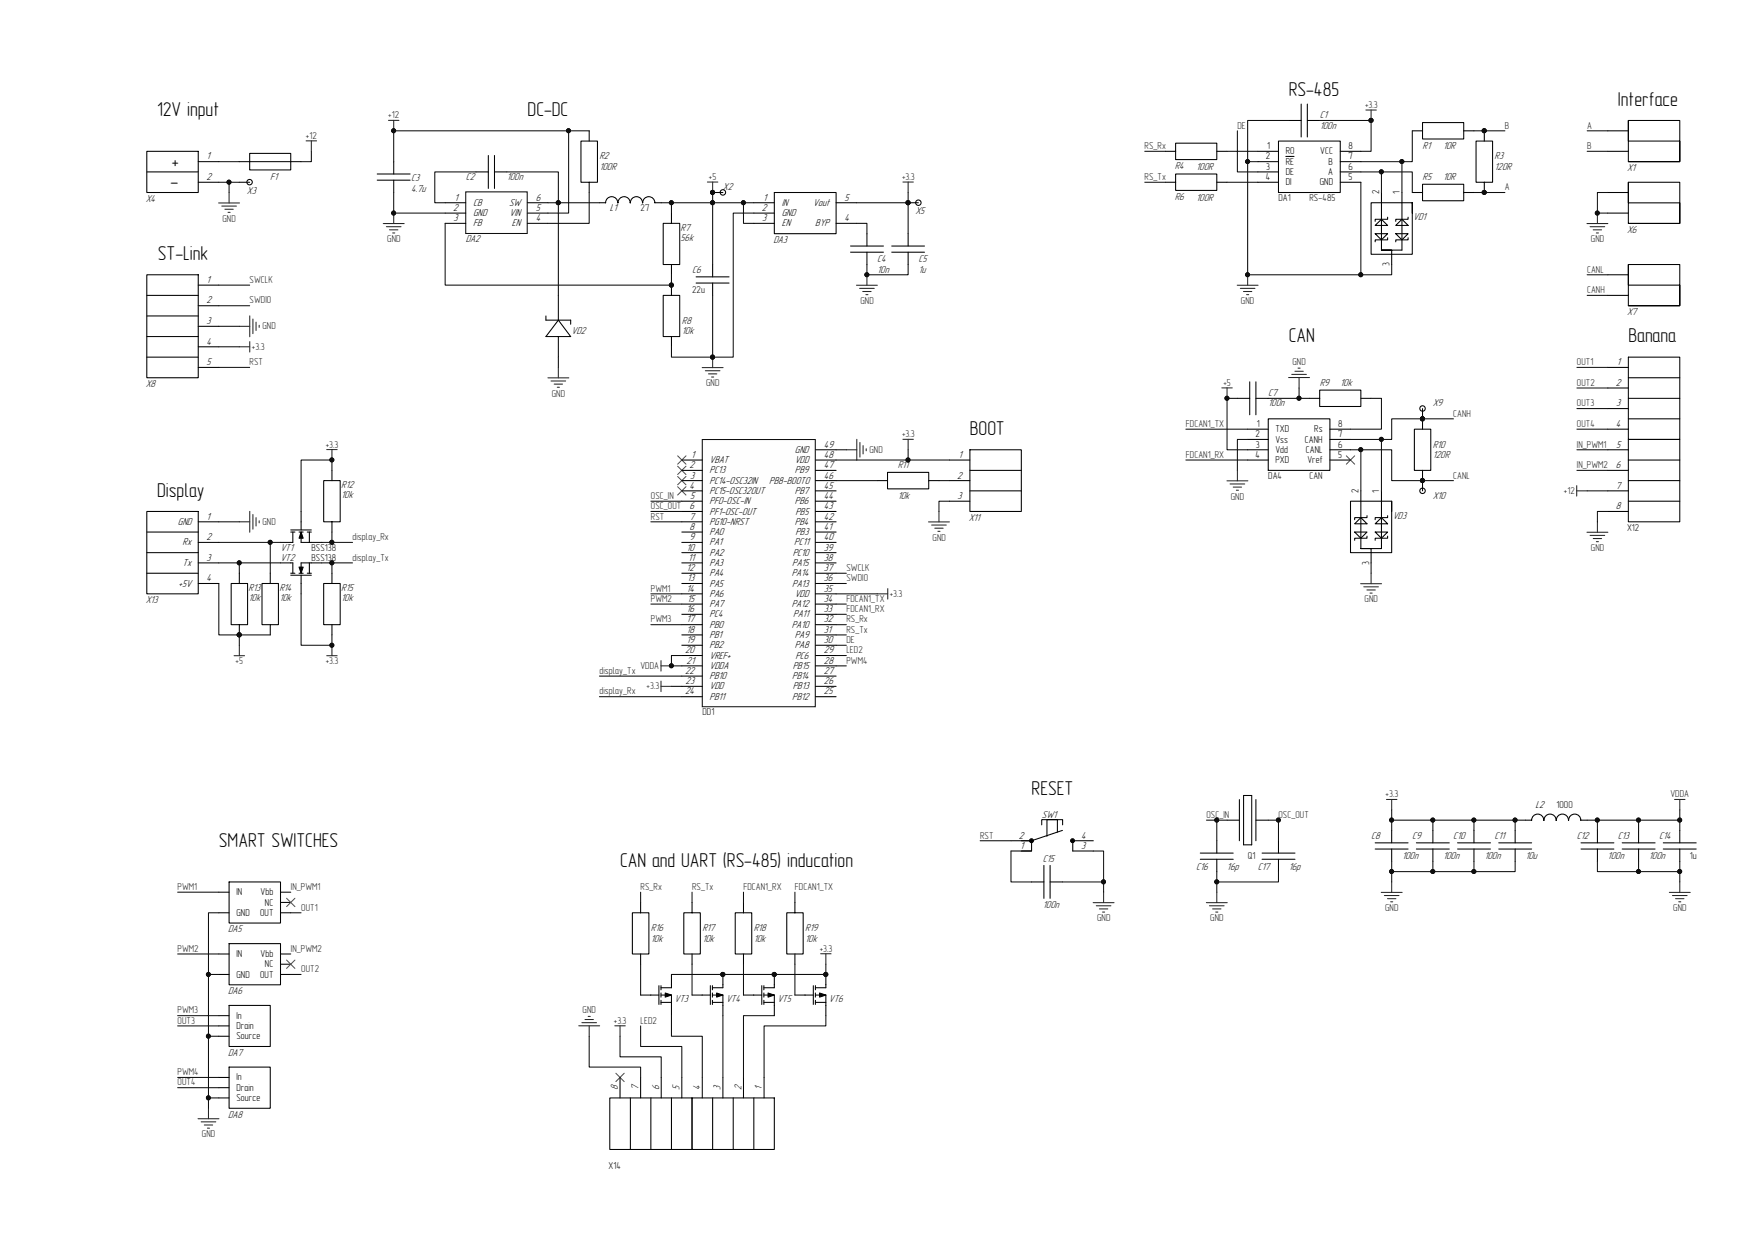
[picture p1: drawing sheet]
<svg xmlns="http://www.w3.org/2000/svg" width="297mm" height="210mm" viewBox="0 0 297 210" stroke-linecap="round" stroke-linejoin="round" font-family="sans-serif">
<g fill="none" stroke="#262626" stroke-width=".18">
<path d="M231.2 18.6h1.7M232 18.6v1.8M37 34.3h3.5M37.5 34.9h2.5M38.1 35.4h1.4M38.6 35.9h.3M38.8 32.6v1.7M51.8 23.8h1.8M52.7 23.8v1.8M64.9 37.8h3.5M65.4 38.4h2.5M65.7 20.4h1.8"/>
<path d="M65.9 38.9h1.4M66.5 39.4h.3M66.6 20.4v1.7M66.6 36.1v1.7M119.7 30.8h1.8M120.6 30.8v1.8M152.8 30.8h1.8M153.7 30.8v1.8M268.6 37.8h3.5M269.1 38.4h2.5M269.6 38.9h1.4M270.2 39.4h.3"/>
<path d="M270.3 36.1v1.7M144.9 48.3h3.6M145.5 48.8h2.5M146 49.3h1.4M146.5 49.9h.4M146.7 46.5v1.8M209.4 48.3h3.5M209.9 48.8h2.5M210.4 49.3h1.5M211 49.9h.3M211.1 46.5v1.8M55.3 76.1h1.8"/>
<path d="M56.2 76.1v1.8M92.7 63.9h3.6M93.3 64.5h2.4M93.8 65h1.4M94.3 65.5h.4M94.5 62.2v1.7M118.8 62.2h3.6M119.4 62.7h2.4M119.9 63.3h1.4M120.4 63.8h.4M120.6 60.4v1.8M143.2 76.1h1.8"/>
<path d="M145 74.3v3.6M145.5 74.9v2.5M146.1 75.4v1.4M146.6 75.9v.4M152.8 74.3h1.8M153.7 74.3v1.8M206.8 65.6h1.7M207.7 65.6v1.8M209.4 79.6v1.8M218.1 63.9h3.5M218.6 63.4h2.5M219.1 62.8h1.5"/>
<path d="M219.7 62.3h.3M219.9 63.9v1.8M40.5 88.3h1.8M42.3 86.5v3.6M42.8 87.1v2.4M43.3 87.6v1.4M43.9 88.1v.4M150.2 99.6v1.8M157.1 88.3h3.6M157.7 88.9h2.4M158.2 89.4h1.4M158.7 89.9h.4"/>
<path d="M158.9 86.6v1.7M207.6 81.4h3.6M208.2 81.9h2.5M208.7 82.4h1.4M209.2 83h.4M39.6 111h1.8M40.5 109.2v1.8M55.3 111h1.8M56.2 109.2v1.8M111.9 111.8v1.8M111.9 115.3v1.7M111.9 116.2h1.7"/>
<path d="M111.9 112.7h1.7M148.5 100.5h1.7M234.6 135.3h1.8M235.5 135.3v1.8M283.4 135.3h1.8M284.3 135.3v1.8M185 152.8h3.5M185.5 153.3h2.5M186.1 153.8h1.4M186.6 154.3h.3M186.8 151v1.8M204.2 152.8h3.5"/>
<path d="M204.7 153.3h2.5M205.2 153.8h1.4M205.8 154.3h.3M205.9 151v1.8M233.8 151h3.5M234.3 151.6h2.5M234.8 152.1h1.4M235.3 152.6h.4M235.5 149.3v1.7M282.5 151h3.5M283 151.6h2.5M283.6 152.1h1.4"/>
<path d="M284.1 152.6h.4M284.3 149.3v1.7M138.9 161.4h1.7M139.8 161.4v1.8M33.5 189.3h3.6M34 189.9h2.5M34.6 190.4h1.4M35.1 190.9h.4M35.3 187.6v1.7"/>
</g>
<g fill="none" stroke="#000" stroke-width=".18">
<path d="M220.2 17.6v5.6M221.2 17.6v5.6M24.8 25.6h8.7v7h-8.7zM24.8 29.1h8.7M33.5 27.4h3.5M33.5 30.8h3.5M40.5 27.4h10.5M40.5 30.8h1.8M42.3 26h6.9v2.8h-6.9zM63.8 30.5h5.6M63.8 29.4h5.6M66.6 27.4v2"/>
<path d="M66.6 30.5v2.1M75.3 34.3h3.5M75.3 36.1h3.5M75.3 37.8h3.5M80.6 29.1h2M82.6 26.3v5.6M83.7 29.1h2.1M83.7 26.3v5.6M89.3 34.3h3.4M89.3 36.1h3.4M89.3 37.8h3.4M98.3 23.9h2.8v6.9h-2.8z"/>
<path d="M99.7 22.1v1.8M99.7 30.8v1.8M101.4 34.3h1.1a1.03 1.03 0 0 1 1-1 1.03 1.03 0 0 1 1 1M104.6 34.3a1.03 1.03 0 0 1 1-1 1.03 1.03 0 0 1 1 1h.1a1.03 1.03 0 0 1 1-1 1.03 1.03 0 0 1 1 1M108.8 34.3a1.03 1.03 0 0 1 1-1 1.03 1.03 0 0 1 1 1M110.9 34.3h1M112.2 37.8h2.8v7h-2.8zM113.6 36.1v1.7M120.6 32.6h1.7M127.6 34.3h3.4M127.6 36.1h3.4M127.6 37.8h3.4"/>
<path d="M131 32.6h10.5v6.9h-10.5zM141.5 34.3h3.5M141.5 37.8h3.5M146.7 39.5v2.1M153.7 39.5v2.1M153.7 34.3h1.7M197.2 30.8h1.8M197.2 25.6h1.8M199 24.2h6.9v2.8h-6.9zM199 29.4h6.9v2.8h-6.9zM205.9 30.8h1.8M205.9 25.6h1.8"/>
<path d="M212.9 29.1h3.5M212.9 27.4h3.5M212.9 30.8h3.5M212.9 25.6h3.5M216.4 23.9h10.4v8.7h-10.4zM217.6 26.5h1.4M218.1 20.4h2.1M221.2 20.4h2.1M226.8 29.1h3.5M226.8 27.4h3.5M226.8 30.8h3.5M226.8 25.6h3.5"/>
<path d="M232.7 38.2l1.1-1.1 1 1.1zM232.7 39.5h2.1l-1 1.1zM233.8 32.6v9.7M234.8 36.8v.3h-2.1v.4M236.2 38.2l1.1-1.1 1 1.1zM236.2 39.5h2.1l-1 1.1zM237.3 32.6v9.7h-3.5h1.7v2.5M238.3 36.8v.3h-2.1v.4M239 34.3v8.7h-7v-8.7h7v1.8M239 22.1h1.7M239 32.6h1.7M240.7 20.7h7v2.8h-7z"/>
<path d="M240.7 31.2h7v2.8h-7zM247.7 22.1h1.7M247.7 32.6h1.7M249.8 23.9h2.8v6.9h-2.8zM251.2 22.1v1.8M251.2 30.8v1.8M272.1 36.1h3.5M272.1 25.6h3.5M272.1 22.1h3.5M272.1 32.6h3.5M275.6 20.4v7h8.7v-7h-8.7v3.5h8.7v3.5h-8.7M275.6 30.8v7h8.7v-7h-8.7v3.5h8.7v3.5h-8.7"/>
<path d="M24.8 57h8.7M24.8 46.5h8.7v17.4h-8.7zM24.8 50h8.7M24.8 53.5h8.7M33.5 48.3h3.5M33.5 51.7h3.5M33.5 55.2h3.5M33.5 58.7h3.5M92.4 53.5v.7h4.2v.7M94.5 54.2l2.1 2.8h-4.2zM94.5 50v4.2M94.5 57v3.4"/>
<path d="M112.2 50h2.8v7h-2.8zM113.6 44.8v1.7M113.6 48.3v1.7M113.6 57v1.7M117.8 47.9h5.6M117.8 46.9h5.6M120.6 44.8v2.1M120.6 47.9v2.1M143.9 42.7h5.6M143.9 41.6h5.6M146.7 42.7v2.1M150.9 42.7h5.6"/>
<path d="M150.9 41.6h5.6M153.7 42.7v2.1M234.8 40.2v.4h-2.1v.3M238.3 40.2v.4h-2.1v.3M272.1 50h3.5M272.1 46.5h3.5M275.6 44.8v6.9h8.7v-6.9h-8.7v3.5h8.7v3.4h-8.7M24.8 60.4h8.7M33.5 62.2h3.5M56.2 79.6v1.7M150.2 79.9h7v2.8h-7zM160.7 77.9h3.4"/>
<path d="M164.1 76.1h8.7v10.5h-8.7zM164.1 79.6h8.7M209.4 67.4h2.1M211.1 77.9h3.5M211.1 72.6h3.5M211.1 74.4h3.5M211.1 76.1h3.5M211.5 64.6v5.6M212.5 64.6v5.6M212.5 67.4h2.1M214.6 70.9h10.5v8.7h-10.5zM221.6 67.4h1.7"/>
<path d="M223.3 66h7v2.8h-7zM225.1 77.9h3.5M225.1 72.6h3.5M225.1 74.4h3.5M225.1 76.1h3.5M230.3 67.4h1.7M239.4 72.6h2.7v7h-2.7zM240.7 69.1v3.5M240.7 79.6v3.5M39.1 98.7h2.8v7h-2.8zM40.5 97v1.7M44.3 98.7h2.8v7h-2.8z"/>
<path d="M45.7 97v1.7M47.5 95.3h2.1v1.7M49.2 97.3h3.5M49.2 97h.7M49.2 89.7h3.5M49.2 90h.7M49.6 90v1.8h-2.1M50.6 97h.7M50.6 90h.7M51 86.6v3.1M51 90v1.8h3.4M51 97.3v3.2"/>
<path d="M52 97h.7M52 90h.7M52.4 90v1.8M52.4 95.3v1.7M54.4 95.3h-3.4v1.7M54.8 98.7h2.8v7h-2.8zM54.8 81.3h2.8v7h-2.8zM56.2 88.3v1.7M56.2 97v1.7M148.5 81.3h1.7M157.2 81.3h1.7M160.7 81.3h3.4"/>
<path d="M160.7 84.8h3.4M164.1 83.1h8.7M40.5 105.7v1.7M45.7 105.7v1.7M56.2 105.7v1.7M176.3 139.6v-.9h3.5v.9M207.7 138.8h2M209.7 135.3v7M210.5 134.6h1.3v8.4h-1.3zM212.5 138.8h2.1M212.5 135.3v7M258.2 138.8h1a1.03 1.03 0 0 1 1-1 1.03 1.03 0 0 1 1.1 1"/>
<path d="M261.3 138.8a1.03 1.03 0 0 1 1-1 1.03 1.03 0 0 1 1.1 1M263.4 138.8a1.03 1.03 0 0 1 1-1 1.03 1.03 0 0 1 1 1M265.5 138.8a1.03 1.03 0 0 1 1-1 1.03 1.03 0 0 1 1 1M267.6 138.8h1M37 154.5h1.8M37 151h1.8M38.8 159.7h8.7v7h-8.7zM38.8 149.3h8.7v6.9h-8.7zM47.5 154.5h1.7M47.5 151h1.7M47.5 152.7h1.7M107 154.5h2.8v6.9h-2.8z"/>
<path d="M108.4 152.7v1.8M115.7 154.5h2.8v6.9h-2.8zM117.1 152.7v1.8M124.4 154.5h2.8v6.9h-2.8zM125.8 152.7v1.8M133.1 154.5h2.8v6.9h-2.8zM134.5 152.7v1.8M171.1 142.3h3.5v1.7h-1.8M171.1 144h3.5M174.6 149.3h2.1M176.7 146.5v5.5M177.7 149.3h2.1"/>
<path d="M177.7 146.5v5.5M179 140.8v-2.1h-1.8v2.8M179.8 140.5l-5.2 1.8h-1.8M185 142.3h-3.4v1.7h3.4M203.1 145.4h5.6M203.1 144.4h5.6M205.9 142.3v2.1M205.9 145.4v2.1M213.6 145.4h5.6M213.6 144.4h5.6M216.4 142.3v2.1M216.4 145.4v2.1"/>
<path d="M232.7 143.7h5.6M232.7 142.6h5.6M235.5 140.5v2.1M235.5 143.7v2.1M239.7 143.7h5.6M239.7 142.6h5.6M242.5 140.5v2.1M242.5 143.7v2.1M246.7 143.7h5.5M246.7 142.6h5.5M249.4 140.5v2.1M249.4 143.7v2.1"/>
<path d="M253.6 143.7h5.6M253.6 142.6h5.6M256.4 140.5v2.1M256.4 143.7v2.1M267.6 143.7h5.5M267.6 142.6h5.5M270.3 140.5v2.1M270.3 143.7v2.1M274.5 143.7h5.6M274.5 142.6h5.6M277.3 140.5v2.1M277.3 143.7v2.1"/>
<path d="M281.5 143.7h5.6M281.5 142.6h5.6M284.3 140.5v2.1M284.3 143.7v2.1M37 164.9h1.8M37 161.4h1.8M37 175.4h1.8M37 171.9h1.8M37 173.6h1.8M38.8 170.1h6.9v7h-6.9zM47.5 164.9h1.7M47.5 161.4h1.7"/>
<path d="M47.5 163.2h1.7M108.4 168.4h3.1M108.4 161.4v1.8M111.5 166.8v3.2M111.9 166.8v.7M111.9 168v.7M111.9 169.3v.7M111.9 168.4h1.7v3.5M111.9 169.6h1.7M113.6 164.9v2.3h-1.7M117.1 161.4v1.8M117.1 168.4h3.1"/>
<path d="M120.2 166.8v3.2M120.6 168.4h1.7v3.5M120.6 169.6h1.7M120.6 166.8v.7M120.6 168v.7M120.6 169.3v.7M122.3 164.9v2.3h-1.7M125.8 161.4v1.8M125.8 168.4h3.1M128.9 166.8v3.2M129.3 168.4h1.7v3.5M129.3 169.6h1.7"/>
<path d="M129.3 166.8v.7M129.3 168v.7M129.3 169.3v.7M131 164.9v2.3h-1.7M134.5 168.4h3.1M134.5 161.4v1.8M137.6 166.8v3.2M138 166.8v.7M138 168v.7M138 169.3v.7M138 168.4h1.8v3.5M138 169.6h1.8"/>
<path d="M139.8 164.9v2.3h-1.8M37 185.8h1.8M37 182.3h1.8M37 184.1h1.8M38.8 180.6h6.9v7h-6.9z"/>
<circle cx="42.2" cy="30.8" r=".46"/>
<circle cx="122.3" cy="32.6" r=".46"/>
<circle cx="155.4" cy="34.3" r=".46"/>
<circle cx="240.7" cy="69.1" r=".46"/>
<circle cx="240.7" cy="83.1" r=".46"/>
</g>
<g fill="#0e0e0e" stroke="#0e0e0e" stroke-width=".17">
<circle cx="113.6" cy="112.7" r=".34"/>
<circle cx="113.6" cy="48.2" r=".34"/>
<circle cx="120.6" cy="60.4" r=".34"/>
<circle cx="66.6" cy="22.1" r=".34"/>
<circle cx="120.6" cy="32.6" r=".34"/>
<circle cx="146.7" cy="46.5" r=".34"/>
<circle cx="56.2" cy="109.2" r=".34"/>
<circle cx="56.2" cy="77.8" r=".34"/>
<circle cx="40.5" cy="107.4" r=".34"/>
<circle cx="211.1" cy="46.5" r=".34"/>
<circle cx="232" cy="20.4" r=".34"/>
<circle cx="251.2" cy="32.6" r=".34"/>
<circle cx="251.2" cy="22.1" r=".34"/>
<circle cx="131" cy="164.9" r=".34"/>
<circle cx="139.7" cy="164.9" r=".34"/>
<circle cx="207.6" cy="67.4" r=".34"/>
<circle cx="240.7" cy="81.3" r=".34"/>
<circle cx="240.7" cy="70.9" r=".34"/>
<circle cx="122.3" cy="164.9" r=".34"/>
<circle cx="153.7" cy="34.3" r=".34"/>
<circle cx="270.3" cy="36.1" r=".34"/>
<circle cx="66.6" cy="36.1" r=".34"/>
</g>
<g fill="#000" stroke="#000" stroke-width=".17">
<circle cx="174.6" cy="142.3" r=".34"/>
<circle cx="181.5" cy="142.3" r=".34"/>
</g>
<path d="M78.8 32.5h10.4v7h-10.4z" fill="none" stroke="#0f0f0f" stroke-width=".18"/>
<path d="M50.6 96h.7l-.3 1zM51 90l.3 1.1h-.7zM112.6 168l1 .4-1 .3zM121.3 168l1 .4-1 .3zM130 168l1 .4-1 .3zM138.7 168l1.1 .4-1.1 .3z" fill="#000"/>
<path d="M50.6 96h.7l-.3 1zM51 90l.3 1.1h-.7zM112.6 168l1 .4-1 .3zM121.3 168l1 .4-1 .3zM130 168l1 .4-1 .3zM138.7 168l1.1 .4-1.1 .3z" fill="none" stroke="#000" stroke-width=".17"/>
<g fill="none" stroke="#4c4c4c" stroke-width=".17">
<path d="M114.7 77.1l1.4 1.5M114.7 78.9l1.4 1.4M116.1 77.1l-1.4 1.5M116.1 78.9l-1.4 1.4M227.8 77.1l1.5 1.5M229.3 77.1l-1.5 1.5M114.7 80.6l1.4 1.4M114.7 82.4l1.4 1.4M116.1 80.6l-1.4 1.4M116.1 82.4l-1.4 1.4M48.5 152l1.4 1.4M49.9 152l-1.4 1.4"/>
<path d="M48.5 162.5l1.4 1.4M49.9 162.5l-1.4 1.4"/>
</g>
<path d="M118.9 74.4h19.1v45.2h-19.1z" fill-rule="evenodd" fill="#fefefe" stroke="#0f0f0f" stroke-width=".18"/>
<g fill="none" stroke="#000" stroke-width=".18">
<path d="M115.4 77.9h3.5M115.4 79.6h3.5M138 77.9h3.5M138 79.6h3.5M138 76.1h3.5M272.1 79.6h3.5M272.1 76.1h3.5M272.1 62.2h3.5M272.1 65.7h3.5M272.1 69.1h3.5M272.1 72.6h3.5M275.6 70.9h8.7"/>
<path d="M275.6 60.4h8.7v14h-8.7zM275.6 74.4h8.7v13.9h-8.7zM275.6 77.9h8.7M275.6 63.9h8.7M275.6 67.4h8.7M24.8 97h8.7M24.8 86.6h8.7v13.9h-8.7zM24.8 90h8.7M24.8 93.5h8.7M33.5 88.3h3.5M33.5 91.8h3.5M33.5 95.3h3.5"/>
<path d="M33.5 98.7h3.5M115.4 81.3h3.5M115.4 83.1h3.5M115.4 84.8h3.5M115.4 86.6h3.5M115.4 88.3h3.5M115.4 90h3.5M115.4 91.8h3.5M115.4 93.5h3.5M115.4 95.3h3.5M115.4 97h3.5M115.4 98.7h3.5"/>
<path d="M138 81.3h3.5M138 83.1h3.5M138 84.8h3.5M138 86.6h3.5M138 88.3h3.5M138 90h3.5M138 91.8h3.5M138 93.5h3.5M138 95.3h3.5M138 97h3.5M138 98.7h3.5M229.3 90h2l-1 1.1z"/>
<path d="M230.3 87.6l1 1h-2zM230.3 83.1v9.7M231.3 87.3v.3h-2v.4M231.3 90.7v.4h-2v.3M232.7 88.6l1.1-1 1 1zM232.7 90h2.1l-1 1.1zM233.8 83.1v9.7h-3.5h1.7v2.5M234.8 87.3v.3h-2.1v.4M234.8 90.7v.4h-2.1v.3M235.5 84.8v8.7h-6.9v-8.7h6.9v1.8M272.1 83.1h3.5M272.1 86.6h3.5"/>
<path d="M275.6 84.8h8.7M275.6 81.3h8.7M115.4 100.5h3.5M115.4 102.2h3.5M115.4 109.2h3.5M115.4 110.9h3.5M115.4 112.7h3.5M115.4 114.4h3.5M115.4 116.2h3.5M115.4 117.9h3.5M115.4 104h3.5M115.4 105.7h3.5"/>
<path d="M115.4 107.4h3.5M138 100.5h3.5M138 102.2h3.5M138 109.2h3.5M138 110.9h3.5M138 112.7h3.5M138 114.4h3.5M138 116.2h3.5M138 117.9h3.5M138 104h3.5M138 105.7h3.5M138 107.4h3.5"/>
<path d="M103.2 185.8h13.9v8.7h-13.9zM104.9 182.3v3.5M106.7 185.8v8.7M108.4 182.3v3.5M110.2 185.8v8.7M111.9 182.3v3.5M113.6 185.8v8.7M115.4 182.3v3.5M117.1 185.8h13.9v8.7h-13.9zM118.9 182.3v3.5M120.6 185.8v8.7M122.3 182.3v3.5"/>
<path d="M124.1 185.8v8.7M125.8 182.3v3.5M127.6 185.8v8.7M129.3 182.3v3.5"/>
</g>
<path d="M104.2 181.6l1.4 1.4M105.6 181.6l-1.4 1.4" fill="none" stroke="#4c4c4c" stroke-width=".17"/>
<g fill="none" stroke="#262626" stroke-width=".18">
<path d="M40.5 58.7h1.8M40.5 55.2h1.8M42.3 53.5v3.5M42.3 57.8v1.8M42.8 54v2.5M43.3 54.5v1.4M43.9 55v.4M230.3 98.8h3.5M230.8 99.3h2.5M231.3 99.8h1.4M232 97v1.8M266.8 82.2v1.8"/>
<path d="M266.8 83.1h1.8M268.6 90.1h3.5M269.1 90.6h2.5M269.6 91.1h1.4M270.2 91.7h.3M270.3 88.3v1.8M231.9 100.4h.3M97.9 173.6h3.6M98.5 173.1h2.5M99 172.5h1.4M99.5 172h.4M99.7 173.6v1.8"/>
<path d="M104 173.6h1.8M104.9 173.6v1.8"/>
</g>
<g fill="none" stroke="#0e0e0e" stroke-width=".18">
<path d="M37 30.8h1.8v1.8M37 27.4h3.5M38.8 30.8h1.7M52.7 25.6v1.8h-1.7M66.6 32.6v3.5h8.7M75.3 37.8v10.5h38.3v-1.8M80.6 29.1h-7v5.2h1.7M85.8 29.1h8.7v5.2h-1.8M96.2 22.1v14h-3.5M99.7 32.6v5.2h-7M99.7 22.1h-33.1v5.3M101.4 34.3h-6.9v15.7"/>
<path d="M111.9 34.3h8.7v10.5M113.6 34.3v1.8M120.6 32.6v1.7h7M125.8 34.3v3.5h1.8M127.6 36.1h-3.5v24.3h-3.5M145 37.8h1.7v1.7M145 34.3h8.7v5.2M153.7 32.6v1.7M193.7 30.8h3.5M193.7 25.6h3.5M207.7 30.8h5.2M207.7 25.6h5.2"/>
<path d="M209.4 22.1v7h3.5M212.9 27.4h-1.8v19.1h19.2v-15.7M218.1 20.4h-7v7M223.3 20.4h8.7v5.2h-1.7M230.3 29.1h8.7v3.5M230.3 27.4h7M233.8 29.1v3.5M239 22.1v5.3h-1.7v5.2M249.4 22.1h5.3M249.4 32.6h5.3M268.6 25.6h3.5M268.6 22.1h3.5"/>
<path d="M272.1 32.6h-1.8v3.5h1.8M37 48.3h5.3M37 51.7h5.3M37 58.7h3.5M37 55.2h3.5M120.6 50v10.4h-7v-1.7M146.7 44.8v1.7h7v-1.7M235.5 44.8v1.7h-5.2M268.6 46.5h3.5M268.6 50h3.5M37 62.2h5.3M56.2 79.6v-1.7h-5.2v8.7"/>
<path d="M94.5 60.4v1.8M141.5 77.9h12.2M141.5 76.1h1.7M153.7 76.1v1.8h7M200.7 77.9h10.4M200.7 72.6h10.4M209.4 67.4h-1.7v8.7h3.4M211.1 74.4h-1.7v5.2M219.9 65.7v1.7h-5.3M219.9 67.4h1.7M228.6 76.1h1.7v7M230.3 76.1h5.2v5.2h10.5"/>
<path d="M232 67.4h1.8v5.2h-5.2M233.8 74.4v8.7M246 70.9h-10.5v3.5h-6.9M266.9 62.2h5.2M266.9 76.1h5.2M266.9 72.6h5.2M266.9 65.7h5.2M266.9 69.1h5.2M266.9 79.6h5.2M37 88.3h3.5M37 98.7v8.7h8.7M37 95.3h10.5"/>
<path d="M37 91.8h10.5M40.5 95.3v1.7M45.7 91.8v5.2M54.4 95.3h1.8v1.7M56.2 90v1.8h-1.8M56.2 91.8h3.5M56.2 95.3h3.5M110.2 88.3h5.2M110.2 84.8h5.2M110.2 86.6h5.2M141.5 97h1.7M141.5 98.7h1.7"/>
<path d="M141.5 81.3h7M158.9 81.3h1.8M160.7 84.8h-1.8v1.8M232 95.3v1.7M268.6 83.1h3.5M272.1 86.6h-1.8v1.7M40.5 107.4v1.8M51 100.5v8.7h5.2v-1.8M101.4 114.4h14M101.4 117.9h14M110.2 100.5h5.2M110.2 102.2h5.2"/>
<path d="M110.2 105.7h5.2M113.6 116.2h1.8M115.4 110.9h-1.8v1.8h1.8M141.5 112.7h1.7M141.5 109.2h1.7M141.5 102.2h1.7M141.5 104h1.7M141.5 105.7h1.7M141.5 107.4h1.7M141.5 110.9h1.7M141.5 100.5h7M204.2 138.8h1.7"/>
<path d="M207.7 138.8h-1.8v3.5M214.6 138.8h1.8v3.5M216.4 138.8h.1M235.5 137.1v1.7M242.5 138.8h6.9v1.7M249.4 138.8h7v1.7M256.4 138.8h1.8M270.3 138.8v1.7M277.3 138.8v1.7M284.3 138.8v1.7M284.3 137.1v1.7h-15.7M30.1 151h6.9"/>
<path d="M37 154.5h-1.7v10.4M49.2 154.5h1.8M108.4 151v1.7M117.1 151v1.7M125.8 151v1.7M134.5 151v1.7M165.9 142.3h5.2M171.1 144v5.3h3.5M179.8 149.3h7v1.7M185 144h1.8v5.3M205.9 149.3v1.7M205.9 147.5v1.8h10.5v-1.8"/>
<path d="M235.5 140.5v-1.7h7v1.7M235.5 145.8v3.5M242.5 145.8v1.7h-7M249.4 145.8v1.7h-6.9M256.4 145.8v1.7h-7M270.3 145.8v1.7h7v-1.7M284.3 145.8v1.7h-7M284.3 147.5v1.8M30.1 171.9h6.9M30.1 161.4h6.9M30.1 173.6h6.9M37 175.4h-1.7v10.4"/>
<path d="M37 164.9h-1.7v10.5M49.2 164.9h1.8M99.7 175.4v5.2h8.7v1.7M104.9 175.4v3.5h7v3.4M108.4 173.6v3.5h7v5.2M108.4 163.2v5.2M113.6 171.9v3.5h5.3v6.9M117.1 163.2v5.2M122.3 171.9v10.4M125.8 163.2v5.2M131 171.9h-5.2v10.4M134.5 163.2v5.2"/>
<path d="M139.8 163.2v1.7h-26.2M139.8 171.9v1.7h-10.5v8.7M30.1 182.3h6.9M30.1 184.1h6.9M37 185.8h-1.7v1.8"/>
</g>
<g fill="#0e0e0e" stroke="#0e0e0e" stroke-width=".17">
<circle cx="153.7" cy="77.8" r=".34"/>
<circle cx="242.5" cy="147.5" r=".34"/>
<circle cx="235.5" cy="147.5" r=".34"/>
<circle cx="249.4" cy="147.5" r=".34"/>
<circle cx="235.5" cy="138.8" r=".34"/>
<circle cx="242.5" cy="138.8" r=".34"/>
<circle cx="249.4" cy="138.8" r=".34"/>
<circle cx="256.4" cy="138.8" r=".34"/>
<circle cx="284.3" cy="138.8" r=".34"/>
<circle cx="277.3" cy="138.8" r=".34"/>
<circle cx="270.3" cy="138.8" r=".34"/>
<circle cx="277.3" cy="147.5" r=".34"/>
<circle cx="284.3" cy="147.5" r=".34"/>
<circle cx="113.6" cy="112.7" r=".34"/>
<circle cx="205.9" cy="149.2" r=".34"/>
<circle cx="205.9" cy="138.8" r=".34"/>
<circle cx="216.3" cy="138.8" r=".34"/>
<circle cx="186.8" cy="149.2" r=".34"/>
<circle cx="94.5" cy="34.3" r=".34"/>
<circle cx="66.6" cy="36.1" r=".34"/>
<circle cx="96.2" cy="22.1" r=".34"/>
<circle cx="120.6" cy="60.4" r=".34"/>
<circle cx="113.6" cy="34.3" r=".34"/>
<circle cx="113.6" cy="48.2" r=".34"/>
<circle cx="120.6" cy="32.6" r=".34"/>
<circle cx="120.6" cy="34.3" r=".34"/>
<circle cx="125.8" cy="34.3" r=".34"/>
<circle cx="153.7" cy="34.3" r=".34"/>
<circle cx="146.7" cy="46.5" r=".34"/>
<circle cx="38.8" cy="30.8" r=".34"/>
<circle cx="56.2" cy="109.2" r=".34"/>
<circle cx="56.2" cy="95.3" r=".34"/>
<circle cx="56.2" cy="77.8" r=".34"/>
<circle cx="56.2" cy="91.8" r=".34"/>
<circle cx="40.5" cy="107.4" r=".34"/>
<circle cx="40.5" cy="95.3" r=".34"/>
<circle cx="45.7" cy="91.8" r=".34"/>
<circle cx="232" cy="20.4" r=".34"/>
<circle cx="237.2" cy="27.3" r=".34"/>
<circle cx="233.8" cy="29.1" r=".34"/>
<circle cx="230.3" cy="46.5" r=".34"/>
<circle cx="251.2" cy="22.1" r=".34"/>
<circle cx="251.2" cy="32.6" r=".34"/>
<circle cx="211.1" cy="27.3" r=".34"/>
<circle cx="211.1" cy="46.5" r=".34"/>
<circle cx="207.6" cy="67.4" r=".34"/>
<circle cx="219.8" cy="67.4" r=".34"/>
<circle cx="233.8" cy="74.3" r=".34"/>
<circle cx="240.7" cy="70.9" r=".34"/>
<circle cx="35.3" cy="185.8" r=".34"/>
<circle cx="35.3" cy="175.3" r=".34"/>
<circle cx="35.3" cy="164.9" r=".34"/>
<circle cx="122.3" cy="164.9" r=".34"/>
<circle cx="131" cy="164.9" r=".34"/>
<circle cx="139.7" cy="164.9" r=".34"/>
<circle cx="66.6" cy="22.1" r=".34"/>
<circle cx="270.3" cy="36.1" r=".34"/>
<circle cx="230.3" cy="76.1" r=".34"/>
<circle cx="240.7" cy="81.3" r=".34"/>
</g>
<g font-size="3.4">
<text x="218.1" y="16.2">RS-485</text>
<text x="273.8" y="17.9">Interface</text>
<text x="26.6" y="19.6">12V input</text>
<text x="89.3" y="19.6">DC-DC</text>
<text x="29.1" y="28.4">+</text>
<text x="28.8" y="31.8">-</text>
<text x="26.7" y="44">ST-Link</text>
<text x="218.1" y="58">CAN</text>
<text x="275.6" y="58">Banana</text>
<text x="164.1" y="73.6">BOOT</text>
<text x="26.6" y="84.1">Display</text>
<text x="174.6" y="134.6">RESET</text>
<text x="37" y="143.3">SMART SWITCHES</text>
<text x="104.9" y="146.8">CAN and UART (RS-485) inducation</text>
</g>
<g font-size="1.8" fill="#0e0e0e">
<text x="223.4" y="20">C1</text>
<text x="223.4" y="21.8">100n</text>
<text x="101.4" y="28.7">100R</text>
<text x="101.4" y="27">R2</text>
<text x="198.8" y="28.6">R4</text>
<text x="202.4" y="28.7">100R</text>
<text x="240.7" y="25.2">R1</text>
<text x="244.2" y="25.2">10R</text>
<text x="252.9" y="28.7">120R</text>
<text x="252.9" y="27">R3</text>
<text x="275.4" y="28.9">X1</text>
<text x="24.7" y="34.2">X4</text>
<text x="41.8" y="32.8">X3</text>
<text x="45.7" y="30.5">F1</text>
<text x="69.6" y="32.4">4.7u</text>
<text x="69.6" y="30.6">C3</text>
<text x="78.8" y="30.5">C2</text>
<text x="85.8" y="30.5">100n</text>
<text x="122.3" y="32.2">X2</text>
<text x="198.8" y="33.8">R6</text>
<text x="202.4" y="34">100R</text>
<text x="240.7" y="30.5">R5</text>
<text x="244.2" y="30.5">10R</text>
<text x="78.8" y="40.9">DA2</text>
<text x="115.2" y="40.8">56k</text>
<text x="115.2" y="39">R7</text>
<text x="130.9" y="41.1">DA3</text>
<text x="154.9" y="36.2">X5</text>
<text x="239.2" y="37.3">VD1</text>
<text x="275.4" y="39.4">X6</text>
<text x="117.1" y="46.1">C6</text>
<text x="148.5" y="44.4">C4</text>
<text x="148.5" y="46.1">10n</text>
<text x="155.4" y="44.4">C5</text>
<text x="155.4" y="46.1">1u</text>
<text x="275.4" y="53.3">X7</text>
<text x="96.7" y="56.5">VD2</text>
<text x="115.4" y="54.9">R8</text>
<text x="115.4" y="56.6">10k</text>
<text x="24.7" y="65.5">X8</text>
<text x="223.4" y="65.3">R9</text>
<text x="226.8" y="65.3">10k</text>
<text x="214.6" y="67.1">C7</text>
<text x="214.6" y="68.8">100n</text>
<text x="242.5" y="68.8">X9</text>
<text x="242.5" y="75.7">R10</text>
<text x="242.5" y="77.5">120R</text>
<text x="57.7" y="82.5">R12</text>
<text x="151.9" y="79.2">R11</text>
<text x="57.7" y="84.3">10k</text>
<text x="151.9" y="84.5">10k</text>
<text x="164" y="88.1">X11</text>
<text x="235.7" y="87.8">VD3</text>
<text x="242.5" y="84.5">X10</text>
<text x="47.5" y="94.9">VT2</text>
<text x="47.5" y="93.2">VT1</text>
<text x="42.1" y="100">R13</text>
<text x="42.1" y="101.7">10k</text>
<text x="47.3" y="100">R14</text>
<text x="47.3" y="101.7">10k</text>
<text x="57.7" y="100">R15</text>
<text x="57.7" y="101.7">10k</text>
<text x="24.7" y="102.1">X13</text>
<text x="176.3" y="138.4">SW1</text>
<text x="232" y="141.9">C8</text>
<text x="239" y="141.9">C9</text>
<text x="246" y="141.9">C10</text>
<text x="252.9" y="141.9">C11</text>
<text x="266.9" y="141.9">C12</text>
<text x="273.8" y="141.9">C13</text>
<text x="280.8" y="141.9">C14</text>
<text x="176.5" y="145.9">C15</text>
<text x="202.4" y="147.2">C16</text>
<text x="207.7" y="147.2">16p</text>
<text x="212.9" y="147.2">C17</text>
<text x="218.1" y="147.2">16p</text>
<text x="237.3" y="145.4">100n</text>
<text x="244.2" y="145.4">100n</text>
<text x="251.2" y="145.4">100n</text>
<text x="258.1" y="145.4">10u</text>
<text x="272.1" y="145.4">100n</text>
<text x="279.1" y="145.4">100n</text>
<text x="176.5" y="153.6">100n</text>
<text x="38.6" y="157.8">DA5</text>
<text x="110.2" y="159.3">10k</text>
<text x="110.2" y="157.6">R16</text>
<text x="118.9" y="159.3">10k</text>
<text x="118.9" y="157.6">R17</text>
<text x="127.6" y="159.3">10k</text>
<text x="127.6" y="157.6">R18</text>
<text x="136.3" y="159.3">10k</text>
<text x="136.3" y="157.6">R19</text>
<text x="38.6" y="168.2">DA6</text>
<text x="114.2" y="169.6">VT3</text>
<text x="122.9" y="169.6">VT4</text>
<text x="131.6" y="169.6">VT5</text>
<text x="140.3" y="169.6">VT6</text>
<text x="38.6" y="178.7">DA7</text>
<text x="38.6" y="189.1">DA8</text>
</g>
<g font-size="1.8">
<text x="35" y="27">1</text>
<text x="35" y="30.5">2</text>
<text x="76.7" y="35.7">2</text>
<text x="76.9" y="34">1</text>
<text x="80.1" y="34.8">CB</text>
<text x="86.1" y="34.8">SW</text>
<text x="90.7" y="35.7">5</text>
<text x="90.7" y="34">6</text>
<text x="103.2" y="35.7">L1</text>
<text x="128.9" y="35.7">2</text>
<text x="129.2" y="34">1</text>
<text x="132.3" y="34.8">IN</text>
<text x="137.6" y="34.8">Vout</text>
<text x="142.9" y="34">5</text>
<text x="76.8" y="37.4">3</text>
<text x="80.1" y="36.6">GND</text>
<text x="80.1" y="38.3">FB</text>
<text x="86.2" y="36.6">VIN</text>
<text x="86.6" y="38.3">EN</text>
<text x="90.7" y="37.4">4</text>
<text x="129" y="37.4">3</text>
<text x="132.3" y="36.6">GND</text>
<text x="132.3" y="38.3">EN</text>
<text x="138" y="38.3">BYP</text>
<text x="142.9" y="37.4">4</text>
<text x="35" y="47.9">1</text>
<text x="35" y="51.4">2</text>
<text x="35" y="54.9">3</text>
<text x="35" y="58.3">4</text>
<text x="35" y="61.8">5</text>
<text x="273.4" y="65.3">2</text>
<text x="273.6" y="61.8">1</text>
<text x="273.5" y="68.8">3</text>
<text x="117" y="77.5">1</text>
<text x="134.5" y="76.6">GND</text>
<text x="139.4" y="77.5">48</text>
<text x="139.4" y="75.7">49</text>
<text x="162.2" y="77.5">1</text>
<text x="273.4" y="72.3">4</text>
<text x="273.5" y="75.7">5</text>
<text x="116.7" y="79.2">2</text>
<text x="116.7" y="82.7">4</text>
<text x="116.8" y="81">3</text>
<text x="120.1" y="78.4">VBAT</text>
<text x="120.1" y="80.1">PC13</text>
<text x="120.1" y="81.8">PC14-OSC32IN</text>
<text x="120.1" y="83.6">PC15-OSC32OUT</text>
<text x="130.2" y="81.8">PB8-BOOT0</text>
<text x="134.5" y="78.4">VDD</text>
<text x="134.5" y="83.6">PB7</text>
<text x="134.5" y="80.1">PB9</text>
<text x="139.4" y="82.7">45</text>
<text x="139.4" y="79.2">47</text>
<text x="139.4" y="81">46</text>
<text x="162" y="81">2</text>
<text x="273.4" y="79.2">6</text>
<text x="273.4" y="82.7">7</text>
<text x="30.1" y="88.8">GND</text>
<text x="35" y="87.9">1</text>
<text x="116.7" y="86.2">6</text>
<text x="116.7" y="87.9">7</text>
<text x="116.7" y="89.7">8</text>
<text x="116.8" y="84.5">5</text>
<text x="120.1" y="85.3">PF0-OSC-IN</text>
<text x="120.1" y="87.1">PF1-OSC-OUT</text>
<text x="120.1" y="88.8">PG10-NRST</text>
<text x="134.5" y="88.8">PB4</text>
<text x="134.5" y="85.3">PB6</text>
<text x="134.6" y="87.1">PB5</text>
<text x="139.4" y="89.7">41</text>
<text x="139.4" y="87.9">42</text>
<text x="139.4" y="86.2">43</text>
<text x="139.4" y="84.5">44</text>
<text x="162.1" y="84.5">3</text>
<text x="273.4" y="86.2">8</text>
<text x="30.9" y="92.3">Rx</text>
<text x="30.9" y="95.8">Tx</text>
<text x="35" y="91.4">2</text>
<text x="35" y="94.9">3</text>
<text x="116.2" y="93.2">10</text>
<text x="116.5" y="94.9">11</text>
<text x="116.7" y="91.4">9</text>
<text x="120.1" y="90.6">PA0</text>
<text x="120.1" y="92.3">PA1</text>
<text x="120.1" y="94">PA2</text>
<text x="120.1" y="95.8">PA3</text>
<text x="134.1" y="95.8">PA15</text>
<text x="134.2" y="94">PC10</text>
<text x="134.4" y="92.3">PC11</text>
<text x="134.6" y="90.6">PB3</text>
<text x="139.4" y="94.9">38</text>
<text x="139.4" y="91.4">40</text>
<text x="139.4" y="93.2">39</text>
<text x="30.2" y="99.3">+5V</text>
<text x="35" y="98.4">4</text>
<text x="116.2" y="96.6">12</text>
<text x="116.2" y="100.1">14</text>
<text x="116.3" y="98.4">13</text>
<text x="116.3" y="101.9">15</text>
<text x="120.1" y="97.5">PA4</text>
<text x="120.1" y="99.3">PA5</text>
<text x="120.1" y="101">PA6</text>
<text x="134" y="97.5">PA14</text>
<text x="134.1" y="99.3">PA13</text>
<text x="134.5" y="101">VDD</text>
<text x="139.4" y="101.9">34</text>
<text x="139.4" y="96.6">37</text>
<text x="139.4" y="100.1">35</text>
<text x="139.4" y="98.4">36</text>
<text x="116.2" y="103.6">16</text>
<text x="116.2" y="105.3">17</text>
<text x="116.2" y="107.1">18</text>
<text x="120.1" y="102.7">PA7</text>
<text x="120.1" y="104.5">PC4</text>
<text x="120.1" y="106.2">PB0</text>
<text x="120.1" y="107.9">PB1</text>
<text x="134" y="106.2">PA10</text>
<text x="134" y="102.7">PA12</text>
<text x="134.2" y="104.5">PA11</text>
<text x="134.5" y="107.9">PA9</text>
<text x="139.4" y="107.1">31</text>
<text x="139.4" y="105.3">32</text>
<text x="139.4" y="103.6">33</text>
<text x="116" y="110.6">20</text>
<text x="116.2" y="108.8">19</text>
<text x="116.2" y="112.3">21</text>
<text x="120.1" y="109.7">PB2</text>
<text x="120.1" y="111.5">VREF+</text>
<text x="120.1" y="113.2">VDDA</text>
<text x="134.2" y="113.2">PB15</text>
<text x="134.5" y="109.7">PA8</text>
<text x="134.6" y="111.5">PC6</text>
<text x="139.4" y="110.6">29</text>
<text x="139.4" y="112.3">28</text>
<text x="139.4" y="108.8">30</text>
<text x="116" y="114">22</text>
<text x="116" y="117.5">24</text>
<text x="116" y="115.8">23</text>
<text x="120.1" y="114.9">PB10</text>
<text x="120.1" y="116.7">VDD</text>
<text x="120.1" y="118.4">PB11</text>
<text x="134.1" y="118.4">PB12</text>
<text x="134.1" y="114.9">PB14</text>
<text x="134.2" y="116.7">PB13</text>
<text x="139.4" y="117.5">25</text>
<text x="139.4" y="115.8">26</text>
<text x="139.4" y="114">27</text>
<text x="259.9" y="136.7">L2</text>
<text x="172.4" y="141.9">2</text>
<text x="172.7" y="143.6">1</text>
<text x="183" y="141.9">4</text>
<text x="183" y="143.6">3</text>
<text x="104.6" y="184.4" transform="rotate(-90 104.6 184.4)">8</text>
<text x="108" y="184.4" transform="rotate(-90 108 184.4)">7</text>
<text x="111.5" y="184.4" transform="rotate(-90 111.5 184.4)">6</text>
<text x="115" y="184.4" transform="rotate(-90 115 184.4)">5</text>
<text x="118.5" y="184.4" transform="rotate(-90 118.5 184.4)">4</text>
<text x="122" y="184.4" transform="rotate(-90 122 184.4)">3</text>
<text x="125.5" y="184.4" transform="rotate(-90 125.5 184.4)">2</text>
<text x="128.9" y="184.4" transform="rotate(-90 128.9 184.4)">1</text>
</g>
<g font-size="1.7" fill="#262626">
<text x="51.8" y="23.5">+12</text>
<text x="65.7" y="20">+12</text>
<text x="209.4" y="21.8">DE</text>
<text x="231" y="18.2">+3.3</text>
<text x="254.7" y="21.8">B</text>
<text x="268.6" y="21.8">A</text>
<text x="193.7" y="25.2">RS_Rx</text>
<text x="268.6" y="25.2">B</text>
<text x="120" y="30.4">+5</text>
<text x="152.7" y="30.4">+3.3</text>
<text x="193.7" y="30.5">RS_Tx</text>
<text x="254.7" y="32.2">A</text>
<text x="37.6" y="37.5">GND</text>
<text x="65.5" y="41">GND</text>
<text x="269.2" y="41">GND</text>
<text x="42.2" y="47.9">SWCLK</text>
<text x="268.6" y="46.1">CANL</text>
<text x="42.2" y="51.4">SWDIO</text>
<text x="145.6" y="51.4">GND</text>
<text x="210" y="51.4">GND</text>
<text x="268.6" y="49.6">CANH</text>
<text x="42.6" y="59.2">+3.3</text>
<text x="44.4" y="55.7">GND</text>
<text x="42.2" y="61.8">RST</text>
<text x="119.5" y="65.4">GND</text>
<text x="207.1" y="65.3">+5</text>
<text x="218.7" y="61.8">GND</text>
<text x="266.9" y="61.8">OUT1</text>
<text x="266.9" y="65.3">OUT2</text>
<text x="93.4" y="67.1">GND</text>
<text x="246" y="70.5">CANH</text>
<text x="266.9" y="68.8">OUT3</text>
<text x="55.1" y="75.7">+3.3</text>
<text x="147.2" y="76.6">GND</text>
<text x="152.7" y="74">+3.3</text>
<text x="200.7" y="72.3">FDCAN1_TX</text>
<text x="200.7" y="77.5">FDCAN1_RX</text>
<text x="266.9" y="72.3">OUT4</text>
<text x="266.9" y="75.7">IN_PWM1</text>
<text x="246" y="81">CANL</text>
<text x="264.7" y="83.6">+12</text>
<text x="266.9" y="79.2">IN_PWM2</text>
<text x="44.4" y="88.8">GND</text>
<text x="110.2" y="84.5">OSC_IN</text>
<text x="110.2" y="86.2">OSC_OUT</text>
<text x="110.2" y="87.9">RST</text>
<text x="208.3" y="84.5">GND</text>
<text x="59.6" y="91.4">display_Rx</text>
<text x="59.6" y="94.9">display_Tx</text>
<text x="157.8" y="91.5">GND</text>
<text x="269.2" y="93.2">GND</text>
<text x="110.2" y="100.1">PWM1</text>
<text x="110.2" y="101.9">PWM2</text>
<text x="143.3" y="101.9">FDCAN1_TX</text>
<text x="143.3" y="96.6">SWCLK</text>
<text x="143.3" y="98.4">SWDIO</text>
<text x="150.6" y="101">+3.3</text>
<text x="230.9" y="101.9">GND</text>
<text x="110.2" y="105.3">PWM3</text>
<text x="143.3" y="103.6">FDCAN1_RX</text>
<text x="143.3" y="105.3">RS_Rx</text>
<text x="143.3" y="107.1">RS_Tx</text>
<text x="39.9" y="112.4">+5</text>
<text x="55.1" y="112.4">+3.3</text>
<text x="108.4" y="113.2">VDDA</text>
<text x="143.3" y="112.3">PWM4</text>
<text x="143.3" y="110.6">LED2</text>
<text x="143.3" y="108.8">DE</text>
<text x="101.4" y="117.5">display_Rx</text>
<text x="101.4" y="114">display_Tx</text>
<text x="109.4" y="116.7">+3.3</text>
<text x="234.5" y="134.9">+3.3</text>
<text x="282.7" y="134.9">VDDA</text>
<text x="165.9" y="141.9">RST</text>
<text x="204.2" y="138.4">OSC_IN</text>
<text x="216.4" y="138.4">OSC_OUT</text>
<text x="30.1" y="150.6">PWM1</text>
<text x="49.2" y="150.6">IN_PWM1</text>
<text x="51" y="154.1">OUT1</text>
<text x="108.4" y="150.6">RS_Rx</text>
<text x="117.1" y="150.6">RS_Tx</text>
<text x="125.8" y="150.6">FDCAN1_RX</text>
<text x="134.5" y="150.6">FDCAN1_TX</text>
<text x="185.7" y="155.9">GND</text>
<text x="204.8" y="155.9">GND</text>
<text x="234.4" y="154.2">GND</text>
<text x="283.2" y="154.2">GND</text>
<text x="30.1" y="161.1">PWM2</text>
<text x="49.2" y="161.1">IN_PWM2</text>
<text x="138.7" y="161">+3.3</text>
<text x="51" y="164.5">OUT2</text>
<text x="30.1" y="171.5">PWM3</text>
<text x="30.1" y="173.3">OUT3</text>
<text x="98.6" y="171.5">GND</text>
<text x="103.9" y="173.2">+3.3</text>
<text x="108.4" y="173.3">LED2</text>
<text x="30.1" y="181.9">PWM4</text>
<text x="30.1" y="183.7">OUT4</text>
<text x="34.2" y="192.5">GND</text>
</g>
<g font-size="1.7">
<text x="214.2" y="27">2</text>
<text x="214.3" y="28.7">3</text>
<text x="214.5" y="25.2">1</text>
<text x="217.6" y="26.1">RO</text>
<text x="217.6" y="27.9">RE</text>
<text x="217.6" y="29.6">DE</text>
<text x="223.4" y="26.1">VCC</text>
<text x="224.7" y="29.6">A</text>
<text x="224.8" y="27.9">B</text>
<text x="228.2" y="27">7</text>
<text x="228.2" y="25.2">8</text>
<text x="228.2" y="28.7">6</text>
<text x="214.2" y="30.5">4</text>
<text x="217.6" y="31.4">DI</text>
<text x="223.4" y="31.4">GND</text>
<text x="228.2" y="30.5">5</text>
<text x="233.4" y="32.9" transform="rotate(-90 233.4 32.9)">2</text>
<text x="236.9" y="32.9" transform="rotate(-90 236.9 32.9)">1</text>
<text x="235.2" y="45.1" transform="rotate(-90 235.2 45.1)">3</text>
<text x="212.5" y="74">2</text>
<text x="212.5" y="77.5">4</text>
<text x="212.6" y="75.7">3</text>
<text x="212.7" y="72.3">1</text>
<text x="215.9" y="73.2">TXD</text>
<text x="215.9" y="74.9">Vss</text>
<text x="215.9" y="76.6">Vdd</text>
<text x="220.9" y="74.9">CANH</text>
<text x="221" y="76.6">CANL</text>
<text x="222.4" y="73.2">Rs</text>
<text x="226.5" y="77.5">5</text>
<text x="226.5" y="75.7">6</text>
<text x="226.5" y="74">7</text>
<text x="226.5" y="72.3">8</text>
<text x="215.9" y="78.4">PXD</text>
<text x="221.3" y="78.4">Vref</text>
<text x="229.9" y="83.4" transform="rotate(-90 229.9 83.4)">2</text>
<text x="233.4" y="83.4" transform="rotate(-90 233.4 83.4)">1</text>
<text x="231.7" y="95.6" transform="rotate(-90 231.7 95.6)">3</text>
<text x="40" y="155">GND</text>
<text x="40" y="151.5">IN</text>
<text x="44" y="155">OUT</text>
<text x="44.1" y="151.5">Vbb</text>
<text x="44.8" y="153.2">NC</text>
<text x="40" y="162">IN</text>
<text x="44.1" y="162">Vbb</text>
<text x="40" y="165.4">GND</text>
<text x="44" y="165.4">OUT</text>
<text x="44.8" y="163.7">NC</text>
<text x="40" y="172.4">In</text>
<text x="40" y="175.9">Source</text>
<text x="40" y="174.2">Drain</text>
<text x="40" y="182.8">In</text>
<text x="40" y="184.6">Drain</text>
<text x="40" y="186.3">Source</text>
</g>
<g font-size="1.7" fill="#0e0e0e">
<text x="108.4" y="35.7">27</text>
<text x="216.4" y="34">DA1</text>
<text x="221.6" y="34">RS-485</text>
<text x="117.1" y="49.6">22u</text>
<text x="214.6" y="81">DA4</text>
<text x="221.6" y="81">CAN</text>
<text x="275.4" y="89.9">X12</text>
<text x="52.7" y="94.9">BSS138</text>
<text x="52.7" y="93.2">BSS138</text>
<text x="118.9" y="121">DD1</text>
<text x="263.4" y="136.7">1000</text>
<text x="211.2" y="145.4">Q1</text>
<text x="286" y="145.4">1u</text>
<text x="103" y="197.9">X14</text>
</g>
</svg>
